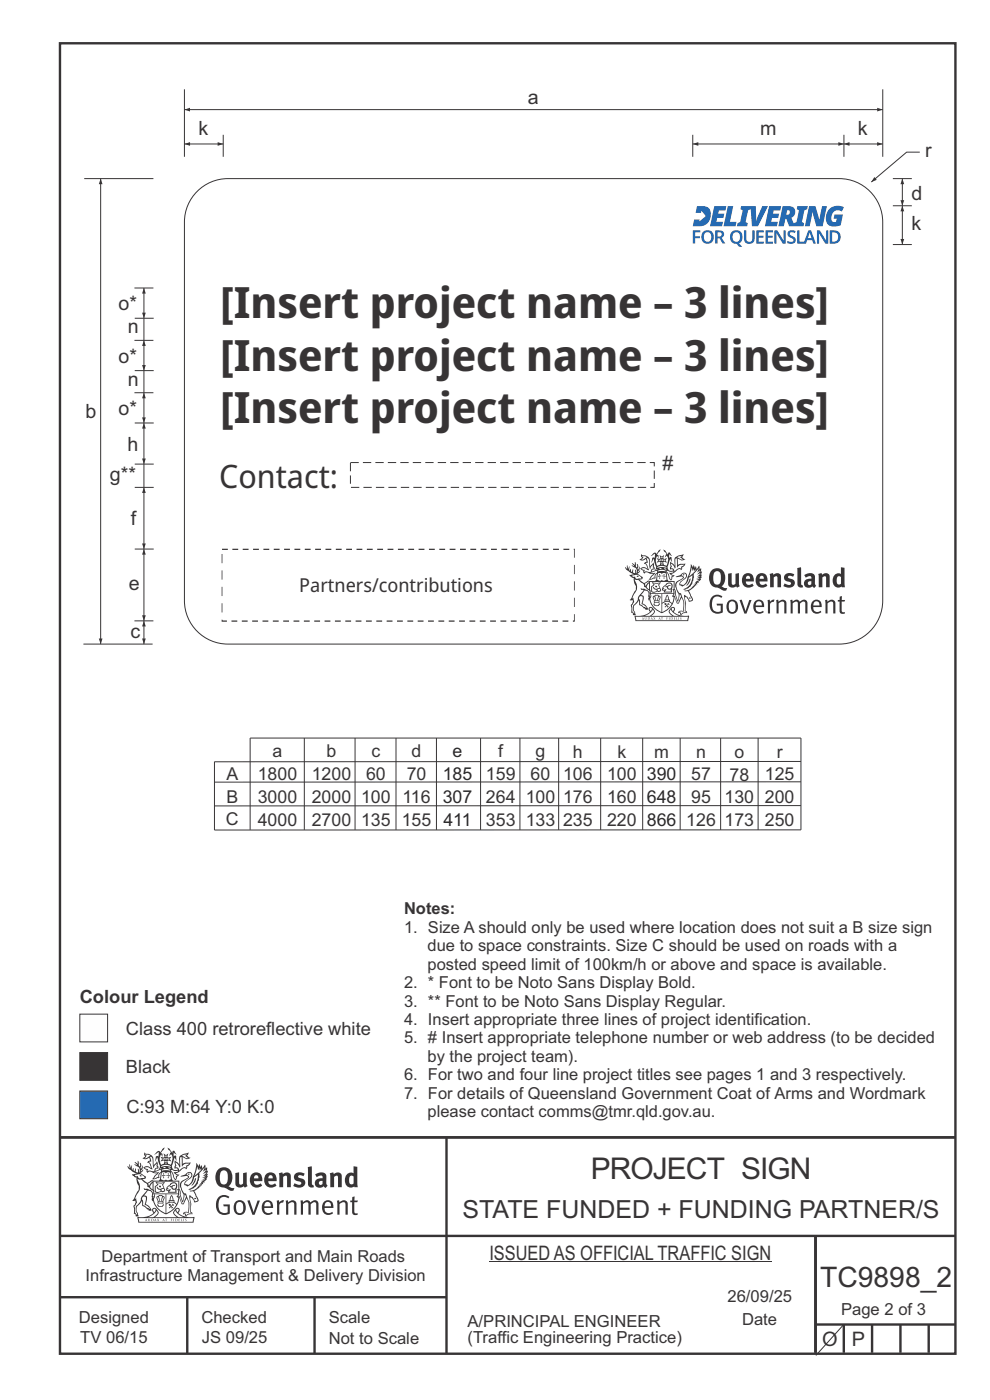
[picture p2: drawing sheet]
<svg xmlns="http://www.w3.org/2000/svg" width="210mm" height="297mm" viewBox="0 0 210 297" stroke-linecap="round" stroke-linejoin="round" font-family="sans-serif">
<path d="M12.7 241.3h190M94.7 241.4v45.8M12.7 275.2h82M12.7 262.2h190.1M39.7 275.2v12M66.7 275.2v12M173 262.1v24.9M173 281h29.7M179 281v6M185 281v6M191 281v6M197 281v6" fill="none" stroke="#373435" stroke-width=".51"/>
<g fill="#373435">
<path d="M47 248.4a2.55 2.55 0 0 0 0 2.7l.3 .2a.81 .81 0 0 0 1-1v-.5a1.04 1.04 0 0 0-1.1-1.5zM46.3 248.1a1.82 1.82 0 0 1 2.1-.2 1.82 1.82 0 0 1 .9 1.8 2.29 2.29 0 0 1-.8 2l.7 .3h.5l-.2 .6a2.87 2.87 0 0 1-2-.7 2.12 2.12 0 0 1-1.7-3.1z" fill-rule="evenodd"/>
<path d="M49.9 248.9l.8-.2v2a.46 .46 0 0 0 .3 .6 .46 .46 0 0 0 .6-.3v-2.1l.7-.2v2.4l.2 .5-.5 .3-.3-.3a1.02 1.02 0 0 1-1.2 .3 1.02 1.02 0 0 1-.6-1.1z" fill-rule="evenodd"/>
<path d="M54 249.5l-.1 .5h.9a.49 .49 0 0 0-.2-.6 .49 .49 0 0 0-.6 .1zM53.4 249.1a1.34 1.34 0 0 1 1.6-.2 1.34 1.34 0 0 1 .6 1.5v.2h-1.7a.77 .77 0 0 0 .5 .8 .77 .77 0 0 0 .9-.4l.3 .5a1.59 1.59 0 0 1-2 .2 1.59 1.59 0 0 1-.5-2.1z" fill-rule="evenodd"/>
<path d="M57 249.5l-.1 .5h1a.49 .49 0 0 0-.2-.6 .49 .49 0 0 0-.7 .1zM56.4 249.1a1.34 1.34 0 0 1 1.6-.2 1.34 1.34 0 0 1 .7 1.5v.2h-1.8a.77 .77 0 0 0 .5 .8 .77 .77 0 0 0 .9-.4l.4 .5a1.59 1.59 0 0 1-2.1 .2 1.59 1.59 0 0 1-.5-2.1z" fill-rule="evenodd"/>
<path d="M59.2 248.9l.7-.2 .1 .4a.95 .95 0 0 1 1-.3 .95 .95 0 0 1 .7 .8v2.3h-.8v-2.3a.46 .46 0 0 0-.8 .1v2.2h-.8z" fill-rule="evenodd"/>
<path d="M62.6 249.1a1.75 1.75 0 0 1 2-.1l-.2 .5-.6-.2a.43 .43 0 0 0-.6 .3l.4 .3a1.04 1.04 0 0 1 1.2 1.1 1.04 1.04 0 0 1-1.4 1l-1.2-.4 .3-.6 1 .4 .4-.4a.88 .88 0 0 0-1-.5l-.4-.2-.1-.4z" fill-rule="evenodd"/>
<path d="M65.3 247.6l.8-.2 .1 3.8 .3 .2 .1 .4a.88 .88 0 0 1-1 0 .88 .88 0 0 1-.3-1z" fill-rule="evenodd"/>
<path d="M67.8 250.6a.43 .43 0 0 0-.1 .7 .43 .43 0 0 0 .7-.1v-.7zM66.8 249.1a1.7 1.7 0 0 1 2.4 .1v1.9l.3 .4-.4 .5-.5-.4a1.03 1.03 0 0 1-1.7-.1 1.03 1.03 0 0 1 .8-1.5h.7v-.4a.8 .8 0 0 0-1.2 .1z" fill-rule="evenodd"/>
<path d="M70 248.9l.7-.2 .1 .4a.95 .95 0 0 1 1-.3 .95 .95 0 0 1 .7 .8v2.3h-.8v-2.3a.46 .46 0 0 0-.8 .1v2.2h-.8z" fill-rule="evenodd"/>
<path d="M74.3 249.5a1.48 1.48 0 0 0 0 1.7h.5l.2-.1v-1.5l-.3-.2zM75 247.4l.8 .1 .1 4.4h-.7l-.1-.2a1.26 1.26 0 0 1-1.4 0 1.26 1.26 0 0 1-.5-1.3 1.29 1.29 0 0 1 .4-1.4 1.29 1.29 0 0 1 1.4-.1z" fill-rule="evenodd"/>
<path d="M46.4 253.9a1.72 1.72 0 0 1 2.3 0l-.3 .3a1.24 1.24 0 0 0-1.4-.2 1.24 1.24 0 0 0-.6 1.4 1.49 1.49 0 0 0 1.2 1.9l.7-.1v-1.3h-.8l-.1-.4h1.3v1.9a1.93 1.93 0 0 1-2.2 0 1.93 1.93 0 0 1-.7-2.2l.2-.8z" fill-rule="evenodd"/>
<path d="M50.4 255.1a1.65 1.65 0 0 0 .2 2.2 .99 .99 0 0 0 1-1.4 .78 .78 0 0 0-.4-.8 .78 .78 0 0 0-.8 0zM50 254.9a1.33 1.33 0 0 1 1.6-.1 1.33 1.33 0 0 1 .5 1.4 1.31 1.31 0 0 1-1.3 1.6 1.31 1.31 0 0 1-1.2-1.6v-.6z" fill-rule="evenodd"/>
<path d="M52.5 254.7l.4-.1 .9 2.6 .8-2.5h.5l-1.1 3h-.5z" fill-rule="evenodd"/>
<path d="M56.3 255.2l-.2 .7h1.3a.7 .7 0 0 0-.3-.8 .7 .7 0 0 0-.8 .1zM55.9 255a1.22 1.22 0 0 1 1.5-.2 1.22 1.22 0 0 1 .5 1.5h-1.8a.93 .93 0 0 0 .5 1 .93 .93 0 0 0 1.1-.2l.2 .3a1.43 1.43 0 0 1-1.8 .1 1.43 1.43 0 0 1-.6-1.7z" fill-rule="evenodd"/>
<path d="M58.7 254.7l.4-.1 .1 .5 .4-.4 .6-.1-.2 .5a.66 .66 0 0 0-.8 .7v1.9h-.4z" fill-rule="evenodd"/>
<path d="M60.6 254.7l.4-.1 .1 .5a.94 .94 0 0 1 1-.5 .94 .94 0 0 1 .8 .8v2.3h-.5l-.1-2.5a.81 .81 0 0 0-1.2 .3v2.2h-.4z" fill-rule="evenodd"/>
<path d="M63.7 254.7l.5-.1 .1 .5 .4-.3a.78 .78 0 0 1 1.1 .3 .9 .9 0 0 1 1-.5 .9 .9 0 0 1 .8 .8v2.3h-.5l-.1-2.5a.67 .67 0 0 0-1.1 .3v2.2h-.5v-2.4l-.4-.3-.7 .4v2.3h-.5z" fill-rule="evenodd"/>
<path d="M69 255.2l-.1 .7h1.3a.7 .7 0 0 0-.3-.8 .7 .7 0 0 0-.9 .1zM68.7 255a1.22 1.22 0 0 1 1.5-.2 1.22 1.22 0 0 1 .5 1.5h-1.8a.93 .93 0 0 0 .4 1 .93 .93 0 0 0 1.2-.2l.1 .3a1.44 1.44 0 0 1-1.7 .1 1.44 1.44 0 0 1-.6-1.7z" fill-rule="evenodd"/>
<path d="M71.4 254.7l.5-.1 .1 .5a.94 .94 0 0 1 1-.5 .94 .94 0 0 1 .8 .8v2.3h-.5l-.1-2.5a.81 .81 0 0 0-1.2 .3v2.2h-.4z" fill-rule="evenodd"/>
<path d="M74.7 253.9l.5-.1v.9h.7l-.1 .3h-.6v2.2l.1 .2h.5l.1 .3a.75 .75 0 0 1-1.2-.6v-2.1h-.4v-.3h.4z" fill-rule="evenodd"/>
<path d="M30.8 244.9l1.1 .3-.9 .5h-.4l.6-.5zM31.8 245.4h.2a2.44 2.44 0 0 1 .4 1.9l.1 .5 .7-1-.1 .6 .3 .3a.57 .57 0 0 0-.6 .7l-1-.1-.5 .2 .2-.5-.8-.3 .7-.1 .9 .5 .1-.1-.6-1.3-.2-.2h.5zM30.7 244.4l-.1 .5 .2 .4-.6 .4a1.04 1.04 0 0 0 1.4-.1l.2 .6-.3 .1-.2 .4a.94 .94 0 0 1 .8 1.1l-.2-.1a1.16 1.16 0 0 0-1.5-.1l.3 .4 .4 .2 .1 .5 .2 .1 .1-.2a.94 .94 0 0 1 1.1 .2l.8 .1-1.2 1.2a1.13 1.13 0 0 0 1.2-.2l.4-.1-.1-.4 .5-.8a.83 .83 0 0 0-.6 1.1l-.3-.1-.7 .4 1.1-1.4-.5 .1-.5-.1 1.3-.5-.1-.1-.9 .4v-.3l.2-.2 .3 .1 .1-.3-.2-.4v-.6l-.1-.4-.7 1v-.7a1.42 1.42 0 0 0-1.6-1.8z" fill-rule="evenodd"/>
<path d="M38.5 245.2l.5-.2 .7-.1-.6 .3 .8 .5h-.3zM38.3 245.5l.2-.1 .1 2a1.69 1.69 0 0 1 1.6-.6l-.8 .5 .1 .5a1.1 1.1 0 0 0-1.5 .6l-.1-.5-.2-.2h-.5l.3-.4-.3-.7a1.42 1.42 0 0 1 .8 1.1l.2-.1zM37.1 246.2l.1 1-.2 .3 .1 .4h.5l.1 .2a.96 .96 0 0 1-1.1-.1l-.1 .1a1.06 1.06 0 0 0 1.3 .2v.1a.72 .72 0 0 1-1 .2l.3 .5 .6 .2-.4 .2-.1 .6-.2-.3-.4-1.1-.4-.4 .4 .9a1.54 1.54 0 0 0 .7 1.2l.2-.3a.58 .58 0 0 1 .4-.8l.2-.1h-.3l-.5-.3 .9-.5a.93 .93 0 0 1 1.2-.5v.2l.2-.2 .1-.5a.99 .99 0 0 0 .7-.8l-1.3 .1-.3 .2-.1-1.4 .9 .4 .9-.3h-.4l-.5-.4 .4-.7-.6 .2a1.46 1.46 0 0 0-1.4 2.1v.4l-.2-.4z" fill-rule="evenodd"/>
<path d="M35.6 248.9l.2 .1-.1 .3 .4 .1h-.4v.6l-.1-.6h-.3l.3-.1z" fill-rule="evenodd"/>
<path d="M34.6 248.9l.2 .1v.3l.3 .1h-.3l-.1 .6v-.6h-.4l.4-.1z" fill-rule="evenodd"/>
<path d="M34.3 248.8a.57 .57 0 0 1 .9 .2 .57 .57 0 0 1 .9-.2l.2 1.4h-.2a.57 .57 0 0 1-.9 0 .69 .69 0 0 1-1.1 0zM34.2 248.1l-.3 2.1-.2 .4h3l-.2-.4-.3-2.1h-.2v.2l-.8-.1-.8 .1v-.2z" fill-rule="evenodd"/>
<path d="M34.2 252.4a.3 .3 0 0 0 .6 0 .3 .3 0 0 0-.6 0zM33.3 250.9l.3 .3-.3 .4a.79 .79 0 0 0 0 1.3l.8-.2-.1-.3a.55 .55 0 0 1-.7-.6l.1-.1 .2 .3 .3 .2 .8-.2-.4-.7 .4-.4-.7 .2zM33 250.7l1.1 .2 .9-.2-.4 .6 .4 1.2a.56 .56 0 0 1-.8 .3l-.2 .1a.73 .73 0 0 1-.9 .1 .73 .73 0 0 1-.3-1v-.4l.6-.4z" fill-rule="evenodd"/>
<path d="M35.6 251.8l.7-.4a.58 .58 0 0 1 1-.1 .58 .58 0 0 1-.4 .9l-.3-.3a.43 .43 0 0 1 .6-.4 .57 .57 0 0 0-.8 .2l-.2-.1-.3 .1 .4 .2a.55 .55 0 0 0 .9 .4v.5h-1.3l.3-.4-.1-.1-.6 .1 .2-.3-.2-.1zM35.4 251.8l-.1 .2a.39 .39 0 0 0 .2 .6h.3l-.2 .4h1.9l-.1-.8a.86 .86 0 0 0-.1-1.3 .86 .86 0 0 0-1.3 .4z" fill-rule="evenodd"/>
<path d="M36 254.8h.8v.2h-.8zM36.4 253.8l.2 .8h-.4zM36.4 253.5l-.3 .5-.1 .6h-.2v.4l-.7 .4 .2 .1a1.48 1.48 0 0 1 2.1 .2l.2-.1-.6-.5v-.5h-.2l-.1-.6z" fill-rule="evenodd"/>
<path d="M35.8 255.4l.4 .1 .1 .3 .3-.2-.2-.2a.38 .38 0 0 1 .5 .5l-.2-.2-.3 .2 .3 .2-.3 .3-.1-.4-.4 .4-.1-.2 .4-.3-.1-.1-.2 .1z" fill-rule="evenodd"/>
<path d="M34.5 254h.2v.2l-.2 .6h-.2zM33.6 255.3h.9v.2a.55 .55 0 0 1-.8 .4v-.2l-.2-.1zM33.4 254h.2l.2 .8h-.2zM33.6 255l.8-.1 .1 .2h-.8zM33.8 253.7h.5l-.2 1.1h-.1zM33.3 253.8l-.1 .3 .3 1.1a.48 .48 0 0 0-.1 .6 .48 .48 0 0 0 .5 .2h.5a.49 .49 0 0 0 .2-.8l.3-1.1-.1-.3a1.42 1.42 0 0 0-1.5 0z" fill-rule="evenodd"/>
<path d="M33.7 251.5l.4 .1 .1 .3h-.3z" fill-rule="evenodd"/>
<path d="M41.3 250.1l.3-.2-.2 .8-.6 .8h-.2l.5-.7z" fill-rule="evenodd"/>
<path d="M39.7 249l.3-.2 .5 .2a.88 .88 0 0 1-.6 1.1 1.22 1.22 0 0 0-.8 1.3l.5 .2a.72 .72 0 0 0 .9-.4l.5-.8 .2-.6 .8-.6v.2a2.85 2.85 0 0 1-2 2.9l.1 .1a2.13 2.13 0 0 0 1.9-1.5v-.3a2.01 2.01 0 0 0 .3-1.7l1.1-1.3-.4 1 .7-.5-.7 1 .8-.4-.8 .8 .7-.2-.9 .6 .8-.1-.8 .4h.7l-.8 .3 .3 .2h-.4l.2 .3h-.4l.2 .3h-.4l.1 .2h-.1a2.16 2.16 0 0 1-2 1.1l.1 .2 .4-.1a.76 .76 0 0 1 .7 .8l.5 1.2-.6 .2a1.45 1.45 0 0 0-1.1-1.3l.2 1.8-.1 1.8 .4 .3a1.07 1.07 0 0 0-1.2 .4v-.3l-.5-.2a.87 .87 0 0 1 1.1-.1v-.7a4.4 4.4 0 0 0-.6-3.1l-.1-.3h-.2a2.16 2.16 0 0 1-.7-2.2l.3-.4 1.2-.7a.55 .55 0 0 0-.4-.8zM37.8 252.4a.76 .76 0 0 1 .3 1.1l.6 1.6 .4-1.7 .2 .1a.61 .61 0 0 1-.1 .9l-.3 .8-.2 .1-.7-1.6-.3 .1a1.18 1.18 0 0 0 .1-1.4zM41.8 247.5l.2 .7 .3-.5v.6l.4-.5a1.9 1.9 0 0 1-1.2 1.4l-.3 .3zM38.2 249.6l1.4-.2 .2 .2v.3l-.5 .2a1.26 1.26 0 0 0-.9 1.9l.2 .7a1.84 1.84 0 0 1 .1 2.1l-.4-1.4a.96 .96 0 0 0-.4-1.2l-.4 .2a.78 .78 0 0 1 0 1.3l.1 .3h.4l.4 1.1a.38 .38 0 0 0 .2 .4 .38 .38 0 0 0 .4-.1l.6-1.2a2.94 2.94 0 0 1 .4 2.5l-.1 .4h-.8l-.3 .4v.2l.4-.1 .1 .4 .2 .1a1.02 1.02 0 0 1 1.3-.5v-.4l-.3-.1 .1-1.8-.3-1.3h.1a1.14 1.14 0 0 1 .8 1 .63 .63 0 0 0 .8-.2 .63 .63 0 0 0-.2-.9l-.6-1.2 .9-.6 .2-.4h.3l-.1-.2h.4l-.1-.3h.3l-.1-.3 .5-.1-.2-.2 .6-.4v-.2h-.2l.4-.5h-.3l.3-.5-.4 .1 .4-.5v-.3l-.3 .2 .2-.7-.1-.2-.4 .3v-.8l-.6 .8-.2-.8-.2 .5-.3-.7-.1 .6-.5-.8-.1 1.4-.6 1.8a1.81 1.81 0 0 1-1 1.5l-.6-.2a1.75 1.75 0 0 1 1.1-1.2 .75 .75 0 0 0 .1-1.3 .75 .75 0 0 0-1.2 .4z" fill-rule="evenodd"/>
<path d="M41.2 254.1h.3l.2 .2-.4 .1z" fill-rule="evenodd"/>
<path d="M29.4 258.4h11.6l-.1 .8h-11.4zM31.3 258.2l.5-.1a2.48 2.48 0 0 0 1.4-1.3l.3 .5-.5 .6-.5 .3zM32.5 256.6l.3-.2 .2 .1-.3 .7zM37.2 256.8a2.65 2.65 0 0 0 1.8 1.4h-1.1l-.5-.3-.5-.6zM37.4 256.5l.2-.1 .3 .2-.3 .6zM29.2 258.2l.1 1.2h11.8l.2-1.1-.2-.1a4.1 4.1 0 0 1-3.3-.9l.3-.4-.1-.6a1.06 1.06 0 0 0-1.3 1l.2 .4 .6 .5h-4.7l.3-.1a.84 .84 0 0 0 .6-.8 .84 .84 0 0 0-.5-.8l-.3-.2h-.5l-.1 .6 .3 .4a4.2 4.2 0 0 1-3.4 .9z" fill-rule="evenodd"/>
<path d="M31 258.7l.1 .2h-.2zM31 258.5l-.3 .6 .4-.2 .2 .2z" fill-rule="evenodd"/>
<path d="M31.3 258.6h.3v.4a.25 .25 0 0 0 .2-.1 .25 .25 0 0 0-.1-.3h.1a.29 .29 0 0 1 0 .4 .29 .29 0 0 1-.4 0 .29 .29 0 0 1 0-.4z" fill-rule="evenodd"/>
<path d="M32.2 258.6a.22 .22 0 0 1 .3 .2 .22 .22 0 0 1-.3 .2zM32 258.6l.1 .4a.33 .33 0 0 0 .4 0 .33 .33 0 0 0 0-.4 .33 .33 0 0 0-.5 0z" fill-rule="evenodd"/>
<path d="M32.9 258.7l.1 .2h-.2zM32.9 258.5l-.2 .6 .3-.2 .2 .2z" fill-rule="evenodd"/>
<path d="M33.3 258.6h.2l.1 .1 .2-.1-.2 .2 .2 .3-.3-.3-.1 .3h-.1l.2-.3z" fill-rule="evenodd"/>
<path d="M34.7 258.7l.1 .2h-.2zM34.7 258.5l-.3 .6 .4-.2 .2 .2z" fill-rule="evenodd"/>
<path d="M35 258.5h.5l-.2 .1v.5h-.2l.1-.5z" fill-rule="evenodd"/>
<path d="M36.2 258.6l.3-.1-.1 .1v.2h.1h-.1v.3h-.2z" fill-rule="evenodd"/>
<path d="M36.7 258.6h.2v.5h-.2z" fill-rule="evenodd"/>
<path d="M37.3 258.6a.22 .22 0 0 1 .3 .2 .22 .22 0 0 1-.3 .2zM37.1 258.6v.4a.33 .33 0 0 0 .5 0 .33 .33 0 0 0 0-.4 .33 .33 0 0 0-.5 0z" fill-rule="evenodd"/>
<path d="M37.8 258.6l.4-.1-.2 .1v.2h.1h-.1v.2l.2 .1h-.4z" fill-rule="evenodd"/>
<path d="M38.4 258.6h.2l-.1 .4 .2 .1h-.3z" fill-rule="evenodd"/>
<path d="M38.9 258.6h.2v.5h-.2z" fill-rule="evenodd"/>
<path d="M39.3 258.6h.2h-.1l.2 .3-.2 .2-.1-.1v-.1l.2 .1z" fill-rule="evenodd"/>
<path d="M34.2 247.4a1.51 1.51 0 0 1 2 .2 2.67 2.67 0 0 0-2.1 0zM35.7 247.6l.4 .1 .1 .3-.4-.1zM34.6 247.6h.5l.1 .2h-.4zM34 247.8l.3 .2h-.3zM34.9 246.9l.3-.2 .3 .2zM34.9 245.6l.2 .1v.3h-.2zM35 245.1l.2 .2 .2-.2-.1 .3h-.2zM35.1 246.3h.2l.1 .4-.2-.2-.2 .2zM35.3 245.7l.2-.1v.4h-.2zM34.4 245.7h.3l.1 .3-.4 .1 .2-.2zM35.7 245.7h.3l-.2 .2 .2 .2-.4-.1zM32.7 244.9l1-.5-.1 1-.2-.2-.3 .2-.3 1.1 .5-1 .3 .9a1.84 1.84 0 0 1 .2 1.7l.4 .1a2.48 2.48 0 0 1 2.2 0l.2-.2-.2-.7 .7-1.8 .4 .7-.2-1-.2-.1-.2 .3v-.9l.6 .4-.6-.8-.3 .1-.1 .4-.5-.9-.5-.3 .2 .5 .6 .5-.5 .8 .4-.4a2.06 2.06 0 0 1 0 2.3l-.5-.2-.2-.6 .1-.1 .8 .2-.4-.5 .4-.5-.7 .2-.2-.2 .2-.7-.5 .4-.5-.4 .2 .7-.2 .2-.7-.2 .4 .5-.4 .5 .8-.2 .1 .1-.2 .6-.5 .2a2.02 2.02 0 0 1 0-2.2l.3 .5-.1-.7-.3-.1 .8-1.2-.4 .3-.5 .8-.2-.3a.8 .8 0 0 0-.8 .5z" fill-rule="evenodd"/>
<path d="M29.2 250.1l.3 .1a.61 .61 0 0 1 .8 .4l.3 .2a.8 .8 0 0 1 .6 1l.4 .1 .5 .5a1 1 0 0 1 .5 1.1l-.1 .7v-.5h-.1a.96 .96 0 0 0-.8-1.3l-.2-.2h-.7l-.1-.1-.1 .1 .1 .3h.6l-1.2 1.3-.2 1-.4 .6a1.33 1.33 0 0 0-.5 1.8l.2 .5a1.26 1.26 0 0 1-.5-1.5l-.1-.3a1.56 1.56 0 0 0 .4-1.7l-.3 .2 .2-.5a3.2 3.2 0 0 0 .7-3zM30.4 253.9h.4a2.06 2.06 0 0 1-.1 1.6l.7 .5 .4 .4-.6-.1-.8-.6-.1-.9a.51 .51 0 0 1 .1-.9zM28.6 249.3a1.52 1.52 0 0 1 2.1 .5l-1.1 .2-.2-.1-.1-.4h-.5zM27.5 247v.8l-.3-.4h-.1a3.1 3.1 0 0 0 1.9 1.6l-1 .1 .5 .6 .5 .1 .1 1.1a1.84 1.84 0 0 1-.3 2.5l-.4 .9-.3 .4 .2 .1 .4-.1 .1 .4-.2 .5-.3 .2 .1 1.7h.2l.3 .5 .1 .1 .4-.1-.1-.5a1.3 1.3 0 0 1-.1-1.7l.9-1 .1 1.1 .6 .2 .5 .5 .1-.1 .2 .3h.5a1.85 1.85 0 0 0-1.2-1.4l.1-.3a1.39 1.39 0 0 0 0-1.4l-.5-.1 .5-.5a.66 .66 0 0 1 .9-.4 .66 .66 0 0 1 .3 .9l-.1 .4 .2-.1v.2l-.1 .3 .2 .5 .1-.3a2.24 2.24 0 0 0 .1-2.2 .73 .73 0 0 1-.7-.7 .73 .73 0 0 1 .6-.7v-.2a.94 .94 0 0 0-.9 .8 .48 .48 0 0 1-.1-.6 .48 .48 0 0 1 .5-.2l.5-.3a.51 .51 0 0 0-.8 .2l-.5 .2-1-.8h.6l.2-.5-1.2-.7 .5-.5v-.3l-.5 .4 .1-.2a.69 .69 0 0 0 .2-1v.4l-.2 .3v-1.1l-.3-.2 .1 .6-.1 .2-.4-1.3v.7l-.6-.4 .5 .7-.6-.2 .3 .3a1 1 0 0 1 .7 1.4l-.2-.8v.9l-.5-.2v-.8l-.2 .7-.2-.1-.1-.6-.2 .4-.2-.2 .1-.7-.2 .5z" fill-rule="evenodd"/>
<path d="M29.6 249.4l.2-.1 .3 .2z" fill-rule="evenodd"/>
<path d="M32.4 250.5h5.6v2l-.2-.1v-1.7h-5.2v2.5h5.2v-.8l.1 .2-.1 1.1v-.3h-2.5v4a4.1 4.1 0 0 0 2.6-3.6l.1-.1a4 4 0 0 1-2.8 3.9 4.2 4.2 0 0 1-2.8-4.7l.1 1.2 .1-.1a3.8 3.8 0 0 0 2.5 3.4v-4h-2.5l-.2-.9z" fill-rule="evenodd"/>
<circle cx="40" cy="249.1" r=".17"/>
</g>
<path d="M12.7 9.2h190v278h-190zM12.7 241.3h190" fill="none" stroke="#373435" stroke-width=".51"/>
<g fill="none" stroke="#373435" stroke-width=".21">
<path d="M64.6 156.6v19.4M75.3 156.6v19.4M84 156.6v19.4M92.6 156.6v19.4M101.9 156.6v19.4M110.3 156.6v19.4M118.5 156.6v19.4M127.4 156.6v19.4M136.3 156.6v19.4M144.3 156.6v19.4M152.9 156.6v19.4M160.8 156.6v19.4"/>
<path d="M169.9 161.5l-124.4 .1v14.5l124.4-.1v-19.4h-116.8v19.4M169.9 170.9l-124.4 .1M169.9 165.9h-124.4M179 280.9l-5.9 6.6"/>
</g>
<path d="M16.9 223.3h5.9v5.9h-5.9z" fill-rule="evenodd" fill="#373435" stroke="#373435" stroke-width=".21"/>
<path d="M16.9 215.1h5.9v5.9h-5.9z" fill-rule="evenodd" fill="#fefefe" stroke="#373435" stroke-width=".21"/>
<path d="M16.9 231.4h5.9v5.9h-5.9z" fill="#256ab2" stroke="#373435" stroke-width=".21"/>
<path d="M42.2 40.2a9.2 9.2 0 0 1 6.2-2.3h129.6a9.2 9.2 0 0 1 9.2 9.2v80.3a9.2 9.2 0 0 1-9.2 9.2h-129.6a9.2 9.2 0 0 1-9.3-9.2v-80.3a9.2 9.2 0 0 1 3.1-6.9z" fill="none" stroke="#373435" stroke-width=".21"/>
<path d="M176.5 49.3a1.02 1.02 0 0 1 1.3 1 1.02 1.02 0 0 1-1.3 1zM176 48.9v2.8h.8a1.41 1.41 0 0 0 1.5-1.4 1.41 1.41 0 0 0-1.4-1.4zM173.3 48.9v2.8h.4v-2.2l1.4 2.2h.6v-2.8h-.5l.1 2.2-1.4-2.2zM171.8 49.3l.3 1.2h-.7zM169.1 48.9v2.8h1.9l.2-.8h1.1l.2 .8h.6l-1.1-2.8h-.5l-.9 2.4h-1v-2.4zM167.3 49a.95 .95 0 0 0-.1 1.1 .95 .95 0 0 0 .8 .5 .42 .42 0 0 1 .2 .6 .42 .42 0 0 1-.6 .1l-.6-.2v.5a1.11 1.11 0 0 0 1.8-.9l-.5-.5a.67 .67 0 0 1-.7-.8 .87 .87 0 0 1 1 0l.2-.4a1.53 1.53 0 0 0-1.5 0zM164.3 48.9v2.8h.4v-2.2l1.3 2.2h.7v-2.8h-.5v2.2l-1.3-2.2zM162.4 48.9v2.8h1.6v-.4h-1.1v-.9h1v-.4h-1v-.7h1.1v-.4zM160.4 48.9v2.8h1.6v-.4h-1.1v-.9h1.1v-.4h-1.1v-.7h1.1v-.4zM157.8 48.9v1.8a1.13 1.13 0 0 0 1.1 1 1.13 1.13 0 0 0 1.2-1v-1.8h-.5v1.7a.63 .63 0 0 1-.7 .7 .63 .63 0 0 1-.6-.7v-1.7zM155.6 49.5a.85 .85 0 0 1 1.1-.1 .85 .85 0 0 1 .3 1.1 .83 .83 0 0 1-1.1 .8 .83 .83 0 0 1-.5-1.2zM155.3 49.2a1.48 1.48 0 0 0-.4 1.6 1.48 1.48 0 0 0 1.3 .9l.6 .7h.6l-.6-.8a1.53 1.53 0 0 0 .7-1.5 1.53 1.53 0 0 0-1-1.2h-.9zM152.2 49.3a.55 .55 0 0 1 .7 0 .55 .55 0 0 1 .1 .6l-.2 .2-.6 .1zM151.7 48.9v2.8h.5v-1.1h.4l.7 1.1h.6l-.8-1.3a.82 .82 0 0 0 .5-1 .82 .82 0 0 0-1.1-.5zM149.5 49.5a.84 .84 0 0 1 1.1-.1 .84 .84 0 0 1 .3 1.1 .82 .82 0 0 1-1.1 .7 .82 .82 0 0 1-.5-1.1zM149.2 49.1a1.46 1.46 0 0 0-.3 2 1.46 1.46 0 0 0 1.9 .4 1.45 1.45 0 0 0 .4-2 1.45 1.45 0 0 0-2-.4zM147 48.9v2.8h.5v-1.2h1v-.4h-1v-.8h1.1v-.4zM147.9 43.7l-.3 1.5h1.1l.1-.5 .9 1.2-1.4 1.1 .1-.4h-1.1l-.4 1.4h1.4a2.37 2.37 0 0 0 2.3-1.4 2.37 2.37 0 0 0-.5-2.6 3.7 3.7 0 0 0-2.2-.3zM151.5 43.7l-.9 4.3h2.6l.2-.9h-1.4l.1-.9h1.3l.2-.9h-1.3l.2-.7h1.4l.2-.9zM154.4 43.7l-.9 4.3h2.5l.2-.9h-1.4l.7-3.4zM157.2 43.7l-.1 .7 .4 .2-.5 2.5-.6 .2-.1 .7h2.2l.1-.7-.4-.2 .5-2.5 .5-.2 .3 3.6h1.3l2.1-4.3h-1.2l-1.3 3.3-.1-3.3zM163.2 43.7l-1 4.3h2.6l.2-.9h-1.4l.2-.9h1.3l.2-.9h-1.3l.1-.7h1.4l.2-.9zM167 44.6a.51 .51 0 0 1 .5 .6 .51 .51 0 0 1-.7 .4zM166 43.7l-.9 4.3h1.2l.3-1.6h.2l.6 1.6h3l.2-.7-.5-.2 .5-2.5 .6-.2 .2-.7h-2.3l-.1 .7 .5 .2-.6 2.5-.5 .3-.5-1.2a1.3 1.3 0 0 0 .7-1.6 1.3 1.3 0 0 0-1.4-.9zM171.6 43.7l-.9 4.3h1l.6-3 .9 3h1.3l.9-4.3h-1l-.6 2.9-.8-2.9zM175.9 44.4a2.54 2.54 0 0 0 0 3.4 3.4 3.4 0 0 0 2.4 0l.5-2.3h-1.8l-.2 .9h.7l-.2 .7a.76 .76 0 0 1-.8-.2 .76 .76 0 0 1-.1-.9 1.37 1.37 0 0 1 .7-1.3 1.37 1.37 0 0 1 1.5 .2l.4-.9a2.72 2.72 0 0 0-3.1 .4z" fill="#256ab2"/>
<path d="M21.4 37.9v98.7" fill="none" stroke="#373435" stroke-width=".21"/>
<g fill="#373435">
<path d="M21 135.5h.7l-.3 1.1z"/>
<path d="M21.4 37.9l.3 1.2h-.7z"/>
</g>
<path d="M28.6 89.7h4M30.5 89.7v8.8" fill="none" stroke="#373435" stroke-width=".21"/>
<g fill="#373435">
<path d="M30.5 89.7l.4 1.2h-.8z"/>
<path d="M30.1 97.3h.8l-.4 1.2z"/>
</g>
<path d="M28.6 98.5h4M30.5 98.5v4.9M17.7 136.6h14.7M30.5 131.7v4.9" fill="none" stroke="#373435" stroke-width=".21"/>
<g fill="#373435">
<path d="M30.5 131.7l.4 1.2h-.8z"/>
<path d="M30.1 135.5h.8l-.4 1.1z"/>
</g>
<path d="M30.5 83.3v6.4" fill="none" stroke="#373435" stroke-width=".21"/>
<g fill="#373435">
<path d="M30.1 88.6h.8l-.4 1.1z"/>
<path d="M30.5 83.3l.4 1.2h-.8z"/>
</g>
<path d="M39.1 18.9v14.4M187.3 18.9v14.4M17.9 37.9h14.6M39.1 23.3h148.2M30.5 78.6v4.7M28.5 83.3h4" fill="none" stroke="#373435" stroke-width=".21"/>
<g fill="#373435">
<path d="M186.1 22.9l1.2 .4-1.2 .3z"/>
<path d="M39.1 23.3l1.2-.4v.7z"/>
</g>
<path d="M39.1 30.5h8.3" fill="none" stroke="#373435" stroke-width=".21"/>
<g fill="#373435">
<path d="M46.2 30.2l1.2 .3-1.2 .4z"/>
<path d="M39.1 30.5l1.2-.3v.7z"/>
</g>
<path d="M47.4 28.6v4.7M146.9 30.5h32.1" fill="none" stroke="#373435" stroke-width=".21"/>
<g fill="#373435">
<path d="M177.8 30.2l1.2 .3-1.2 .4z"/>
<path d="M146.9 30.5l1.2-.3v.7z"/>
</g>
<path d="M146.9 28.6v4.7M195.1 32.3h-2.8l-7.5 6.3" fill="none" stroke="#373435" stroke-width=".21"/>
<path d="M185.5 37.6l.5 .6-1.2 .4z" fill="#373435"/>
<path d="M189.4 37.9h4M191.4 37.9v5.8" fill="none" stroke="#373435" stroke-width=".21"/>
<g fill="#373435">
<path d="M191 42.5h.8l-.4 1.2z"/>
<path d="M191.4 37.9l.4 1.2h-.8z"/>
</g>
<path d="M189.4 43.7h4M191.4 43.7v8.2" fill="none" stroke="#373435" stroke-width=".21"/>
<g fill="#373435">
<path d="M191 50.7h.8l-.4 1.2z"/>
<path d="M191.4 43.7l.4 1.1h-.8z"/>
</g>
<path d="M189.4 51.9h4M28.6 78.6h4M30.5 72.2v6.4" fill="none" stroke="#373435" stroke-width=".21"/>
<g fill="#373435">
<path d="M30.1 77.4h.8l-.4 1.2z"/>
<path d="M30.5 72.2l.4 1.2h-.8z"/>
</g>
<path d="M179 30.5h8.2M28.5 72.2h4" fill="none" stroke="#373435" stroke-width=".21"/>
<g fill="#373435">
<path d="M186.1 30.2l1.1 .3-1.1 .4z"/>
<path d="M179 30.5l1.2-.3v.7z"/>
</g>
<path d="M179 28.6v4.7M28.6 67.5h4M30.5 61.1v11.1" fill="none" stroke="#373435" stroke-width=".21"/>
<g fill="#373435">
<path d="M30.1 66.3h.8l-.4 1.2z"/>
<path d="M30.5 61.1l.4 1.2h-.8z"/>
</g>
<path d="M28.5 61.1h4M28.6 103.4h4M30.5 103.4v13.1" fill="none" stroke="#373435" stroke-width=".21"/>
<g fill="#373435">
<path d="M30.5 103.4l.4 1.2h-.8z"/>
<path d="M30.1 115.3h.8l-.4 1.2z"/>
</g>
<path d="M30.5 116.5v15.2M28.5 131.7h4" fill="none" stroke="#373435" stroke-width=".21"/>
<g fill="#373435">
<path d="M30.5 116.5l.4 1.2h-.8z"/>
<path d="M30.1 130.5h.8l-.4 1.2z"/>
</g>
<path d="M28.6 116.5h4" fill="none" stroke="#373435" stroke-width=".21"/>
<g fill="#373435">
<path d="M154.4 121.7l.8-.1v1.9a.44 .44 0 0 0 .2 .6 .44 .44 0 0 0 .6-.3v-2.1l.7-.1v2.2l.2 .6-.5 .3-.2-.3a.97 .97 0 0 1-1.2 .2 .97 .97 0 0 1-.6-1z"/>
<path d="M163.3 121.8l.6-.2 .1 .3a.91 .91 0 0 1 1-.3 .91 .91 0 0 1 .7 .8v2.2h-.8v-2.2l-.2-.2-.6 .3v2.1h-.7z"/>
<path d="M166.5 121.9a1.67 1.67 0 0 1 2-.1l-.3 .6-.5-.2a.41 .41 0 0 0-.6 .2l.2 .3a1.15 1.15 0 0 1 1.3 1 1.47 1.47 0 0 1-2.4 .6l.2-.5 1 .3 .4-.3a.84 .84 0 0 0-1-.5l-.5-.6z"/>
<path d="M169.1 120.5l.8-.2 .1 3.6 .2 .2 .2 .5a.84 .84 0 0 1-1-.1 .84 .84 0 0 1-.2-.9z"/>
<path d="M173.6 121.8l.7-.2 .1 .3a.91 .91 0 0 1 .9-.3 .91 .91 0 0 1 .7 .8v2.2h-.8v-2.2l-.2-.2-.6 .3v2.1h-.7z"/>
<path d="M151.1 126.5a1.65 1.65 0 0 1 2.1 0l-.2 .3a1.19 1.19 0 0 0-1.4-.1 1.19 1.19 0 0 0-.6 1.2 1.42 1.42 0 0 0 1.3 1.9l.6-.1v-1.2h-.8l-.1-.4h1.3v1.8a1.85 1.85 0 0 1-2.2-.1 1.85 1.85 0 0 1-.6-2l.2-.7z"/>
<path d="M156.9 127.3l.4-.1 .8 2.5 .8-2.4h.5l-1.1 2.9h-.4z"/>
<path d="M162.8 127.3l.4-.1 .1 .5 .4-.4 .6-.1-.2 .5a.63 .63 0 0 0-.8 .6v1.8h-.4z"/>
<path d="M164.6 127.3l.4-.1 .2 .5a.9 .9 0 0 1 .9-.5 .9 .9 0 0 1 .7 .8v2.1h-.4l-.1-2.4a.77 .77 0 0 0-1.1 .3v2.1h-.5z"/>
<path d="M167.6 127.3l.4-.1 .1 .4a.84 .84 0 0 1 1.5 .1 .86 .86 0 0 1 1-.5 .86 .86 0 0 1 .7 .8v2.1h-.5v-2.3a.64 .64 0 0 0-1.1 .3v2h-.5v-2.2l-.3-.3-.8 .4v2.1h-.4z"/>
<path d="M175 127.3l.4-.1 .1 .5a.9 .9 0 0 1 1-.5 .9 .9 0 0 1 .7 .8v2.1h-.5l-.1-2.4a.77 .77 0 0 0-1.1 .3v2.1h-.4z"/>
<path d="M178.1 126.6l.5-.1v.8h.7l-.2 .3h-.6l.1 2.1 .1 .1h.5v.3a.72 .72 0 0 1-1.1-.5v-2h-.4v-.3h.4z"/>
<path d="M140.8 121.8l.2 .1-.1 .3 .3 .1h-.3v.5l-.1-.5-.3-.1h.3z"/>
<path d="M139.8 121.8l.2 .1v.3h.3l-.3 .1-.1 .5v-.5h-.3l.3-.1z"/>
<path d="M141 127.9l.3 .1 .1 .4 .3-.3-.1-.2a.36 .36 0 0 1 .4 .5l-.2-.2-.3 .3 .4 .2-.3 .2-.2-.3-.3 .3-.1-.2 .3-.3-.1-.1-.1 .1z"/>
<path d="M138.9 124.3h.4l.1 .3a.35 .35 0 0 1-.5-.3z"/>
<path d="M146.2 122.9l.3-.2-.2 .8-.5 .7h-.3l.5-.6z"/>
<path d="M146.1 126.7h.3l.1 .3h-.3z"/>
<path d="M136.7 131h.2v.4a.2 .2 0 0 0 .3-.1 .2 .2 0 0 0-.1-.2l.1-.1a.28 .28 0 0 1 0 .4 .28 .28 0 0 1-.4 0 .28 .28 0 0 1 0-.4z"/>
<path d="M138.6 131h.2v.2l.2-.2-.2 .2 .2 .3-.2-.3-.2 .3 .2-.3z"/>
<path d="M140.2 131h.4h-.1v.5l-.2-.1 .1-.4z"/>
<path d="M141.4 131h.3h-.2v.2h.1h-.1l.1 .3-.2-.1z"/>
<path d="M141.8 131h.2v.5l-.2-.1z"/>
<path d="M142.9 131h.3h-.2v.2h.2h-.2l.1 .2 .1 .1-.3-.1z"/>
<path d="M143.4 131h.2l-.1 .4 .2 .1-.3-.1z"/>
<path d="M143.9 131h.2v.5l-.2-.1z"/>
<path d="M144.3 131h.2l-.1 .1 .1 .2-.1 .2-.1-.1h.2z"/>
<path d="M135 122.3l.2-.2 .3 .3z"/>
<path d="M137.7 123.3h5.4v1.9l-.2-.1v-1.7h-5v2.4h5v-.7l.1 .2-.1 1.1v-.4h-2.4v3.8a3.9 3.9 0 0 0 2.5-3.4l.1-.1a3.9 3.9 0 0 1-2.7 3.8 4 4 0 0 1-2.7-4.5l.1 1.2 .1-.1a3.6 3.6 0 0 0 2.4 3.1v-3.8h-2.4l-.2-.8z"/>
<path d="M151 121a1.74 1.74 0 0 1 2-.2 1.74 1.74 0 0 1 .8 1.8v.5a1.89 1.89 0 0 1-.7 1.3l.6 .3h.6l-.2 .6a2.74 2.74 0 0 1-1.9-.7 2.03 2.03 0 0 1-1.6-2.9zM151.6 121.3a2.29 2.29 0 0 0 .2 2.7h.1a.77 .77 0 0 0 1-.9v-.5a.99 .99 0 0 0-1-1.4z"/>
<path d="M157.7 122a1.31 1.31 0 0 1 1.7-.2 1.31 1.31 0 0 1 .5 1.6h-1.7a.74 .74 0 0 0 .5 .7 .74 .74 0 0 0 .9-.3l.3 .5a1.52 1.52 0 0 1-2 .1 1.52 1.52 0 0 1-.4-1.9zM158.4 122.2l-.2 .6h.9l-.2-.6z"/>
<path d="M160.6 122a1.31 1.31 0 0 1 1.7-.2 1.31 1.31 0 0 1 .5 1.6h-1.7a.74 .74 0 0 0 .5 .7 .74 .74 0 0 0 .9-.3l.3 .5a1.52 1.52 0 0 1-2 .1 1.52 1.52 0 0 1-.4-1.9zM161.3 122.2l-.2 .6h.9l-.2-.6z"/>
<path d="M170.6 122a1.62 1.62 0 0 1 2.2 .1l.1 1.8 .2 .4-.4 .4-.4-.3a.97 .97 0 0 1-1.6-.2 .97 .97 0 0 1 .7-1.4h.7v-.4a.76 .76 0 0 0-1.2 .1zM171.5 123.4a.41 .41 0 0 0 0 .6 .41 .41 0 0 0 .6-.1v-.6z"/>
<path d="M178.4 120.3l.7 .2 .2 4.1h-.7l-.1-.2a1.21 1.21 0 0 1-1.4 0 1.21 1.21 0 0 1-.5-1.2 1.23 1.23 0 0 1 .5-1.3 1.23 1.23 0 0 1 1.3-.1zM177.7 122.3a1.42 1.42 0 0 0 .1 1.7l.6-.2v-1.4l-.3-.2z"/>
<path d="M154.6 127.5a1.27 1.27 0 0 1 1.4-.1 1.27 1.27 0 0 1 .6 1.4 1.25 1.25 0 0 1-1.3 1.4 1.25 1.25 0 0 1-1.2-1.5l.1-.5zM154.9 127.7a1.62 1.62 0 0 0 .2 2.1 .95 .95 0 0 0 .9-1.4v-.3a.7 .7 0 0 0-1.1-.4z"/>
<path d="M160.1 127.6a1.16 1.16 0 0 1 1.5-.2 1.16 1.16 0 0 1 .5 1.4h-1.8a.89 .89 0 0 0 .5 1 .89 .89 0 0 0 1-.2l.2 .2a1.37 1.37 0 0 1-1.7 .2 1.37 1.37 0 0 1-.5-1.6zM160.5 127.8l-.2 .6h1.3a.67 .67 0 0 0-.3-.7 .67 .67 0 0 0-.8 .1z"/>
<path d="M172.3 127.6a1.16 1.16 0 0 1 1.5-.2 1.16 1.16 0 0 1 .5 1.4h-1.8a.89 .89 0 0 0 .5 1 .89 .89 0 0 0 1.1-.2l.1 .2a1.37 1.37 0 0 1-1.7 .2 1.37 1.37 0 0 1-.5-1.6zM172.7 127.8l-.2 .6h1.3a.67 .67 0 0 0-.3-.7 .67 .67 0 0 0-.8 .1z"/>
<path d="M136.1 117.5l-.1 .5 .2 .3-.6 .4a1 1 0 0 0 1.4-.1l.1 .6-.3 .1-.2 .4a.89 .89 0 0 1 .8 1l-.2-.1a1.11 1.11 0 0 0-1.4-.1l.3 .4 .4 .2v.5l.3 .1v-.2a.9 .9 0 0 1 1.1 .2h.8l-1.1 1.2 .3 .1 1.2-.4-.1-.4 .4-.7a.79 .79 0 0 0-.5 1.1l-.3-.1-.7 .3 1.1-1.3h-1l1.2-.5-.1-.1-.8 .4v-.3l.2-.2 .3 .1 .1-.3-.2-.4v-.5l-.2-.4-.6 .9v-.7a1.35 1.35 0 0 0-1.6-1.7zM137.1 118.5l.3-.1 .3 .4 .2 1.9 .6-.9-.1 .5 .2 .3a.54 .54 0 0 0-.5 .7l-1-.1-.4 .2 .1-.5-.7-.3 .6-.1 .9 .5 .1-.1-.5-1.2-.3-.2 .5-.1zM136.2 117.9l1 .3-.8 .5h-.4l.5-.5z"/>
<path d="M142.2 119.1l.1 1-.2 .3 .1 .4h.5l.1 .2a.92 .92 0 0 1-1.1-.1l-.1 .1a1.02 1.02 0 0 0 1.3 .2l-.1 .1a.68 .68 0 0 1-.8 .2l.2 .4 .6 .3-.4 .1-.1 .6-.6-1.3-.4-.4 .7 1.7 .4 .3 .1-.3a.55 .55 0 0 1 .5-.7l.1-.2h-.3l-.4-.3 .9-.4a.89 .89 0 0 1 1.1-.5v.2l.2-.2 .1-.4a.94 .94 0 0 0 .7-.9l-1.3 .2-.3 .2v-1.4l.8 .4 .8-.3h-.3l-.5-.4 .4-.7a2.96 2.96 0 0 0-1.9 .9v1.7l-.2-.4zM143.3 118.5h.3v1.9a1.61 1.61 0 0 1 1.5-.6l-.7 .4 .1 .5-.5-.2-.9 .7-.1-.4-.2-.2h-.5l.2-.4-.2-.6a1.36 1.36 0 0 1 .8 1l.2-.1zM143.6 118.3l.4-.3 .7-.1-.6 .3 .8 .5h-.3z"/>
<path d="M139.4 121l-.2 2-.2 .3h2.8l-.2-.3-.2-2h-.2v.2l-.8-.1-.8 .1v-.2zM139.5 121.6a.54 .54 0 0 1 .9 .2 .54 .54 0 0 1 .8-.2l.2 1.4h-.1a.55 .55 0 0 1-.9 0 .66 .66 0 0 1-1 0z"/>
<path d="M138.3 123.5l1.1 .2 .8-.2-.4 .6 .4 1.2-.4 .3-.4-.1a1.08 1.08 0 0 1-1.3 0v-1.1l.5-.4zM138.5 123.7l.4 .3-.6 .5v.9a.86 .86 0 0 0 1-.1l-.1-.2a.53 .53 0 0 1-.6-.6h.1l.1 .3 .4 .1 .7-.2-.3-.7 .3-.3-.7 .1zM139.5 125.1a.27 .27 0 0 0 .5 0 .27 .27 0 0 0-.5 0z"/>
<path d="M140.6 124.5l-.1 .2a.37 .37 0 0 0 .1 .6l.4-.1-.2 .5h1.8l-.1-.8a.82 .82 0 0 0-.1-1.2 .82 .82 0 0 0-1.2 .4zM140.8 124.6l.6-.5a.55 .55 0 0 1 1-.1 .55 .55 0 0 1-.4 .9l-.2-.1v-.4l.5-.2-.3-.1-.9 .4 .4 .1a.53 .53 0 0 0 .8 .4v.5h-1.2l.3-.4-.1-.1-.6 .1 .2-.2-.2-.1z"/>
<path d="M141.5 126.1l-.3 .5-.1 .6h-.1v.4l-.7 .4 .1 .1a1.41 1.41 0 0 1 2.1 .1l.1-.1-.5-.5v-.4h-.2l-.1-.6zM141.5 126.4l.2 .8h-.4zM141.1 127.4h.8v.2h-.8z"/>
<path d="M138.6 126.4l-.1 .3 .3 1.1a.45 .45 0 0 0-.1 .5 .45 .45 0 0 0 .4 .3l.6-.1a.47 .47 0 0 0 .1-.7l.3-1.1a.88 .88 0 0 0-1.2-.5zM139 126.4h.5l-.1 1h-.2zM138.8 127.6l.8-.1 .1 .2h-.7zM138.6 126.6h.2l.3 .8h-.2zM138.9 127.8h.8l.1 .2a.52 .52 0 0 1-.9 .4l.1-.2h-.2zM139.7 126.6h.2v.2l-.2 .6h-.2z"/>
<path d="M143.3 122.4h1.5v.3l-.5 .2a1.2 1.2 0 0 0-.9 1.9l.2 .6a1.75 1.75 0 0 1 .2 1.9l-.5-1.2a.91 .91 0 0 0-.3-1.2l-.4 .2a.74 .74 0 0 1-.1 1.3l.2 .2h.4l.3 1.1a.37 .37 0 0 0 .2 .3 .37 .37 0 0 0 .4 0l.6-1.2a2.81 2.81 0 0 1 .3 2.4v.4h-.5l-.5 .3v.2h.3l.3 .4a1.01 1.01 0 0 1 1.2-.4v-.4l-.3-.1 .1-1.7-.2-1.3 .4 .1 .2 .4a.55 .55 0 0 0 .4 .6 .55 .55 0 0 0 .6-.3v-.6l-.8-1.5 1.3-.9v-.2h.3l-.1-.2 .4-.1-.2-.3h.5l-.2-.2 .6-.6h-.2l.4-.5-.3 .1 .3-.5-.4 .1 .4-.5v-.3l-.3 .1 .1-.6v-.2l-.3 .3-.1-.8-.6 .8-.1-.7-.2 .4-.3-.7-.1 .6-.5-.8-.1 1.4-.6 1.8a1.73 1.73 0 0 1-.9 1.3l-.6-.1a1.67 1.67 0 0 1 1.1-1.2 .71 .71 0 0 0 .1-1.2 .71 .71 0 0 0-1.2 .4zM146.7 120.4l.2 .7 .2-.5 .1 .6 .3-.5a1.82 1.82 0 0 1-1 1.4l-.4 .2zM142.9 125.1a.72 .72 0 0 1 .3 1l.6 1.5 .3-1.5 .2 .1a1.4 1.4 0 0 1-.3 1.3l-.1 .3h-.3l-.5-1.5-.3 .2a1.19 1.19 0 0 0 .1-1.4zM144.7 121.9l.3-.2 .5 .1a.84 .84 0 0 1-.6 1.1 1.16 1.16 0 0 0-.8 1.3l.6 .2a2.12 2.12 0 0 0 1.4-1.8l.8-.6v.3a2.72 2.72 0 0 1-2 2.7l.1 .1a2.04 2.04 0 0 0 1.9-1.4l-.1-.3a1.92 1.92 0 0 0 .3-1.7l1.1-1.2-.4 1 .7-.5-.7 .9 .8-.4-.8 .8 .7-.1-.8 .5 .7-.1-.8 .4h.8l-.8 .3 .2 .2h-.3l.1 .3h-.3l.1 .2h-.3l.1 .3h-.2a2.06 2.06 0 0 1-1.8 1v.1h.5a.72 .72 0 0 1 .6 .7l.5 1.2-.6 .1a1.38 1.38 0 0 0-1.1-1.2l.2 1.7v1.8l.3 .2a1.02 1.02 0 0 0-1.1 .4v-.3l-.5-.1a.83 .83 0 0 1 1-.1l.1-.7a3.7 3.7 0 0 0-.5-2.9l-.2-.4h-.2a2.06 2.06 0 0 1-.7-2l1.4-1.1 .2-.2-.5-.5z"/>
<path d="M134.6 130.6l.2 1.2h11.2l.1-1.2a4.2 4.2 0 0 1-3.2-.8l.2-.4-.1-.5a1.01 1.01 0 0 0-1.2 .9l.2 .4 .6 .5h-4.5a.91 .91 0 0 0 .8-.7 .91 .91 0 0 0-.4-1l-.3-.2-.5 .1-.1 .5 .3 .4a4.2 4.2 0 0 1-3.3 .8zM142.5 129.1l.2-.2 .2 .2-.2 .5zM142.3 129.3a2.53 2.53 0 0 0 1.8 1.4h-1.1l-.5-.3-.5-.6zM137.8 129.1l.3-.2 .2 .2-.3 .5zM136.7 130.7l.4-.2a2.36 2.36 0 0 0 1.4-1.2l.2 .5-.5 .6-.4 .3zM134.8 130.8h11.2l-.2 .8h-10.8z"/>
<path d="M136.4 131l-.3 .4 .4-.1 .1 .2zM136.4 131.1v.2h-.1z"/>
<path d="M137.4 131v.4a.31 .31 0 0 0 .4 0 .31 .31 0 0 0 0-.4 .31 .31 0 0 0-.4 0zM137.5 131a.21 .21 0 0 1 .3 .2 .21 .21 0 0 1-.3 .2z"/>
<path d="M138.2 131l-.2 .4 .3-.1 .2 .2zM138.2 131.1l.1 .2h-.2z"/>
<path d="M139.9 131l-.2 .4 .3-.1 .2 .2zM139.9 131.1l.1 .2h-.2z"/>
<path d="M142.2 131v.4a.31 .31 0 0 0 .5 0 .31 .31 0 0 0 0-.4 .31 .31 0 0 0-.5 0zM142.4 131a.21 .21 0 0 1 .3 .2 .21 .21 0 0 1-.3 .2z"/>
<path d="M138 117.9l.9-.4v.9l-.2-.1-.4 .1-.2 1 .5-.9 .2 .8a1.76 1.76 0 0 1 .2 1.7l.3 .1a2.61 2.61 0 0 1 2.2 0l.3-.2-.2-.6 .6-1.7 .4 .6-.2-1-.4 .2v-.9l.6 .4-.5-.7-.3 .1-.1 .4-.6-.9-.4-.3 .4 .6a.73 .73 0 0 1-.1 1.1l.4-.3a1.82 1.82 0 0 1 0 2.1l-.6-.1-.2-.6 .2-.1 .7 .2-.3-.5 .3-.5-.6 .2-.2-.2 .2-.7-.5 .4-.5-.4 .2 .7-.2 .2-.6-.2 .3 .5-.3 .5 .7-.2 .1 .1-.2 .6-.5 .2a1.93 1.93 0 0 1 .1-2.2l.2 .5-.1-.6-.3-.1 .8-1.2-.4 .3-.5 .8-.1-.3a.77 .77 0 0 0-.8 .4zM140.9 118.7h.2l-.1 .2 .1 .2-.3-.1zM139.6 118.7h.3l.1 .3-.4 .1 .2-.2zM140.5 118.7l.2-.1v.4h-.2zM140.3 119.3h.2l.1 .3-.2-.1-.2 .1zM140.2 118.1l.2 .2 .2-.2-.1 .4h-.2zM140.1 118.6l.2 .1v.3h-.2zM140.1 119.8l.3-.1 .2 .1zM139.3 120.8l.2 .1h-.2zM139.8 120.6l.4-.1 .2 .2h-.4zM140.9 120.5l.4 .2 .1 .2-.4-.1zM139.5 120.3a1.44 1.44 0 0 1 1.9 .2 2.54 2.54 0 0 0-2 0z"/>
<path d="M133 119.9l.1 .8-.5-.4a2.59 2.59 0 0 0 1.9 1.5l-1 .1 .5 .6 .4 .1 .1 1a1.63 1.63 0 0 1-.1 2.3l-.5 1-.3 .4 .2 .1 .4-.1 .1 .4-.2 .4-.3 .2 .1 1.7h.3l.1 .5h.4l.2-.1-.2-.6a1.19 1.19 0 0 1 .3-1.7l.5-.7 .2 1 .5 .2 .4 .5 .2-.1 .2 .3h.4a1.76 1.76 0 0 0-1.1-1.3l.1-.3a1.02 1.02 0 0 0-.2-1.4h-.3l.5-.6a.63 .63 0 0 1 .8-.4 .63 .63 0 0 1 .4 .9l-.1 .8 .2 .5 .1-.3a2.14 2.14 0 0 0 .1-2.1 .69 .69 0 0 1-.7-.6 .69 .69 0 0 1 .6-.8v-.2a.9 .9 0 0 0-.8 .8 .46 .46 0 0 1-.1-.5 .46 .46 0 0 1 .4-.3l.5-.2a.49 .49 0 0 0-.7 .2l-.5 .2-1-.8h.6l.1-.5-1.1-.6 .5-.5v-.3l-.4 .4v-.2a.66 .66 0 0 0 .2-1v.5l-.2 .2v-1l-.2-.3 .1 .6-.1 .2-.4-1.2v.7l-.7-.4 .6 .6-.6-.2 .2 .3a.96 .96 0 0 1 .8 1.4l-.2-.8-.1 .8-.4-.2-.1-.6-.2 .5-.1-.1-.1-.5-.2 .4-.1-.2v-.7l-.2 .5zM134.1 122.1a1.34 1.34 0 0 1 2 .6l-1 .1-.2-.1-.2-.4-.4 .1zM135.8 126.5h.4a1.96 1.96 0 0 1-.1 1.6l.7 .4 .4 .5-.6-.2-.8-.6-.1-.8a.49 .49 0 0 1 .1-.9zM134.7 122.9l.2 .1a1.56 1.56 0 0 1 1.3 .7 .63 .63 0 0 1 .4 .8l.3 .1 .4 .4a1.16 1.16 0 0 1 .7 1.3l-.2 .5v-.4a1.48 1.48 0 0 0-1.9-1.5l.1 .3h.5l-1.2 1.7a1.65 1.65 0 0 1-1 1.5v1.1l.3 .6a1.2 1.2 0 0 1-.5-1.3l-.1-.4a1.49 1.49 0 0 0 .4-1.6l-.3 .2 .4-.9a2.24 2.24 0 0 0 .2-3z"/>
<circle cx="145" cy="121.9" r=".16"/>
</g>
<path d="M47.1 116.5h74.7v15.3h-74.7z" fill="none" stroke="#373435" stroke-width=".21" stroke-dasharray="1.6 1.2" stroke-linecap="butt"/>
<path d="M74.3 98.1h64.5v5.3h-64.5z" fill="none" stroke="#373435" stroke-width=".21" stroke-dasharray="1.8 .9" stroke-linecap="butt"/>
<path d="M103.8 267.7h59.8" fill="none" stroke="#373435" stroke-width=".21"/>
<g font-size="9.1" fill="#373435">
<text x="46.8" y="67.5">[Insert project name – 3 lines]</text>
<text x="46.8" y="78.7">[Insert project name – 3 lines]</text>
<text x="46.8" y="89.7">[Insert project name – 3 lines]</text>
</g>
<text font-size="6.9" fill="#373435" x="46.5" y="103.4">Contact:</text>
<text font-size="6.3" fill="#373435" x="125.3" y="250.2">PROJECT SIGN</text>
<text font-size="6" fill="#373435" x="174" y="273">TC9898_2</text>
<text font-size="5.3" fill="#373435" x="98.1" y="258.4">STATE FUNDED + FUNDING PARTNER/S</text>
<g font-size="4.2" fill="#373435">
<text x="112" y="22.1">a</text>
<text x="42.1" y="28.7">k</text>
<text x="161.3" y="28.7">m</text>
<text x="182" y="28.7">k</text>
<text x="196.2" y="33.3">r</text>
<text x="193.3" y="42.4">d</text>
<text x="193.3" y="48.7">k</text>
<text x="25.1" y="65.8">o*</text>
<text x="27.1" y="70.7">n</text>
<text x="25.1" y="76.9">o*</text>
<text x="27.1" y="81.8">n</text>
<text x="18.1" y="88.7">b</text>
<text x="25.1" y="88">o*</text>
<text x="27" y="95.6">h</text>
<text x="140.5" y="99.6">#</text>
<text x="23.3" y="102">g**</text>
<text x="27.8" y="111.5">f</text>
<text x="27.3" y="125.2">e</text>
<text x="27.6" y="135.3">c</text>
<text x="103.8" y="267.2">ISSUED AS OFFICIAL TRAFFIC SIGN</text>
<text x="174.4" y="285.6">O</text>
<text x="180.7" y="285.6">P</text>
</g>
<text font-size="4.1" fill="#373435" x="63.5" y="125.7">Partners/contributions</text>
<g font-size="3.9" fill="#373435">
<text x="16.9" y="212.7">Colour Legend</text>
<text x="26.7" y="219.5">Class 400 retroreflective white</text>
<text x="26.7" y="227.6">Black</text>
<text x="26.8" y="236.2">C:93 M:64 Y:0 K:0</text>
</g>
<g font-size="3.8" fill="#373435">
<text x="57.8" y="160.7">a</text>
<text x="69.3" y="160.7">b</text>
<text x="78.8" y="160.7">c</text>
<text x="87.3" y="160.7">d</text>
<text x="105.7" y="160.7">f</text>
<text x="113.6" y="160.7">g</text>
<text x="121.5" y="160.8">h</text>
<text x="131" y="160.8">k</text>
<text x="138.8" y="160.8">m</text>
<text x="147.7" y="160.8">n</text>
<text x="155.8" y="160.8">o</text>
<text x="164.8" y="160.8">r</text>
<text x="48" y="165.4">A</text>
<text x="54.7" y="165.5">1800</text>
<text x="66.1" y="165.5">1200</text>
<text x="77.6" y="165.5">60</text>
<text x="103.1" y="165.5">159</text>
<text x="112.6" y="165.5">60</text>
<text x="119.4" y="165.6">106</text>
<text x="128.8" y="165.6">100</text>
<text x="146.6" y="165.6">57</text>
<text x="154.7" y="165.6">78</text>
<text x="162.2" y="165.6">125</text>
<text x="48" y="170.2">B</text>
<text x="54.7" y="170.3">3000</text>
<text x="66.1" y="170.3">2000</text>
<text x="76.6" y="170.3">100</text>
<text x="103.1" y="170.3">264</text>
<text x="111.5" y="170.3">100</text>
<text x="119.4" y="170.4">176</text>
<text x="128.8" y="170.4">160</text>
<text x="146.6" y="170.4">95</text>
<text x="153.7" y="170.4">130</text>
<text x="162.2" y="170.4">200</text>
<text x="47.9" y="175.1">C</text>
<text x="54.7" y="175.2">4000</text>
<text x="66.1" y="175.2">2700</text>
<text x="76.6" y="175.2">135</text>
<text x="103.1" y="175.2">353</text>
<text x="111.5" y="175.2">133</text>
<text x="119.4" y="175.2">235</text>
<text x="128.8" y="175.2">220</text>
<text x="145.6" y="175.2">126</text>
<text x="153.7" y="175.2">173</text>
<text x="162.2" y="175.2">250</text>
</g>
<g font-size="3.8" fill="#282829">
<text x="96" y="160.7">e</text>
<text x="93.9" y="165.5">185</text>
<text x="137.2" y="165.6">390</text>
<text x="93.9" y="170.3">307</text>
<text x="137.2" y="170.4">648</text>
<text x="94.1" y="175.2">411</text>
<text x="137.2" y="175.2">866</text>
</g>
<g font-size="3.8" fill="#363630">
<text x="86.3" y="165.5">70</text>
<text x="85.4" y="170.3">116</text>
<text x="85.2" y="175.2">155</text>
</g>
<g font-size="3.5" fill="#373435">
<text x="85.7" y="194">Notes:</text>
<text x="85.7" y="197.9">1. Size A should only be used where location does not suit a B size sign</text>
<text x="90.7" y="201.8">due to space constraints. Size C should be used on roads with a</text>
<text x="85.7" y="209.6">2. * Font to be Noto Sans Display Bold.</text>
<text x="90.7" y="205.7">posted speed limit of 100km/h or above and space is available.</text>
<text x="85.7" y="213.5">3. ** Font to be Noto Sans Display Regular.</text>
<text x="85.7" y="221.4">5. # Insert appropriate telephone number or web address (to be decided</text>
<text x="85.7" y="217.5">4. Insert appropriate three lines of project identification.</text>
<text x="90.7" y="225.3">by the project team).</text>
<text x="85.7" y="233.1">7. For details of Queensland Government Coat of Arms and Wordmark</text>
<text x="85.7" y="229.2">6. For two and four line project titles see pages 1 and 3 respectively.</text>
<text x="90.7" y="237">please contact comms@tmr.qld.gov.au.</text>
<text x="21.6" y="267.8">Department of Transport and Main Roads</text>
<text x="18.2" y="271.8">Infrastructure Management &amp; Delivery Division</text>
<text x="16.7" y="280.6">Designed</text>
<text x="42.7" y="280.6">Checked</text>
<text x="69.7" y="280.6">Scale</text>
<text x="99.2" y="281.5">A/PRINCIPAL ENGINEER</text>
<text x="154.3" y="276.2">26/09/25</text>
<text x="157.4" y="281.2">Date</text>
<text x="178.4" y="278.9">Page 2 of 3</text>
<text x="17" y="284.8">TV 06/15</text>
<text x="42.8" y="284.8">JS 09/25</text>
<text x="69.7" y="285.2">Not to Scale</text>
<text x="99.2" y="285">(Traffic Engineering Practice)</text>
</g>
</svg>
